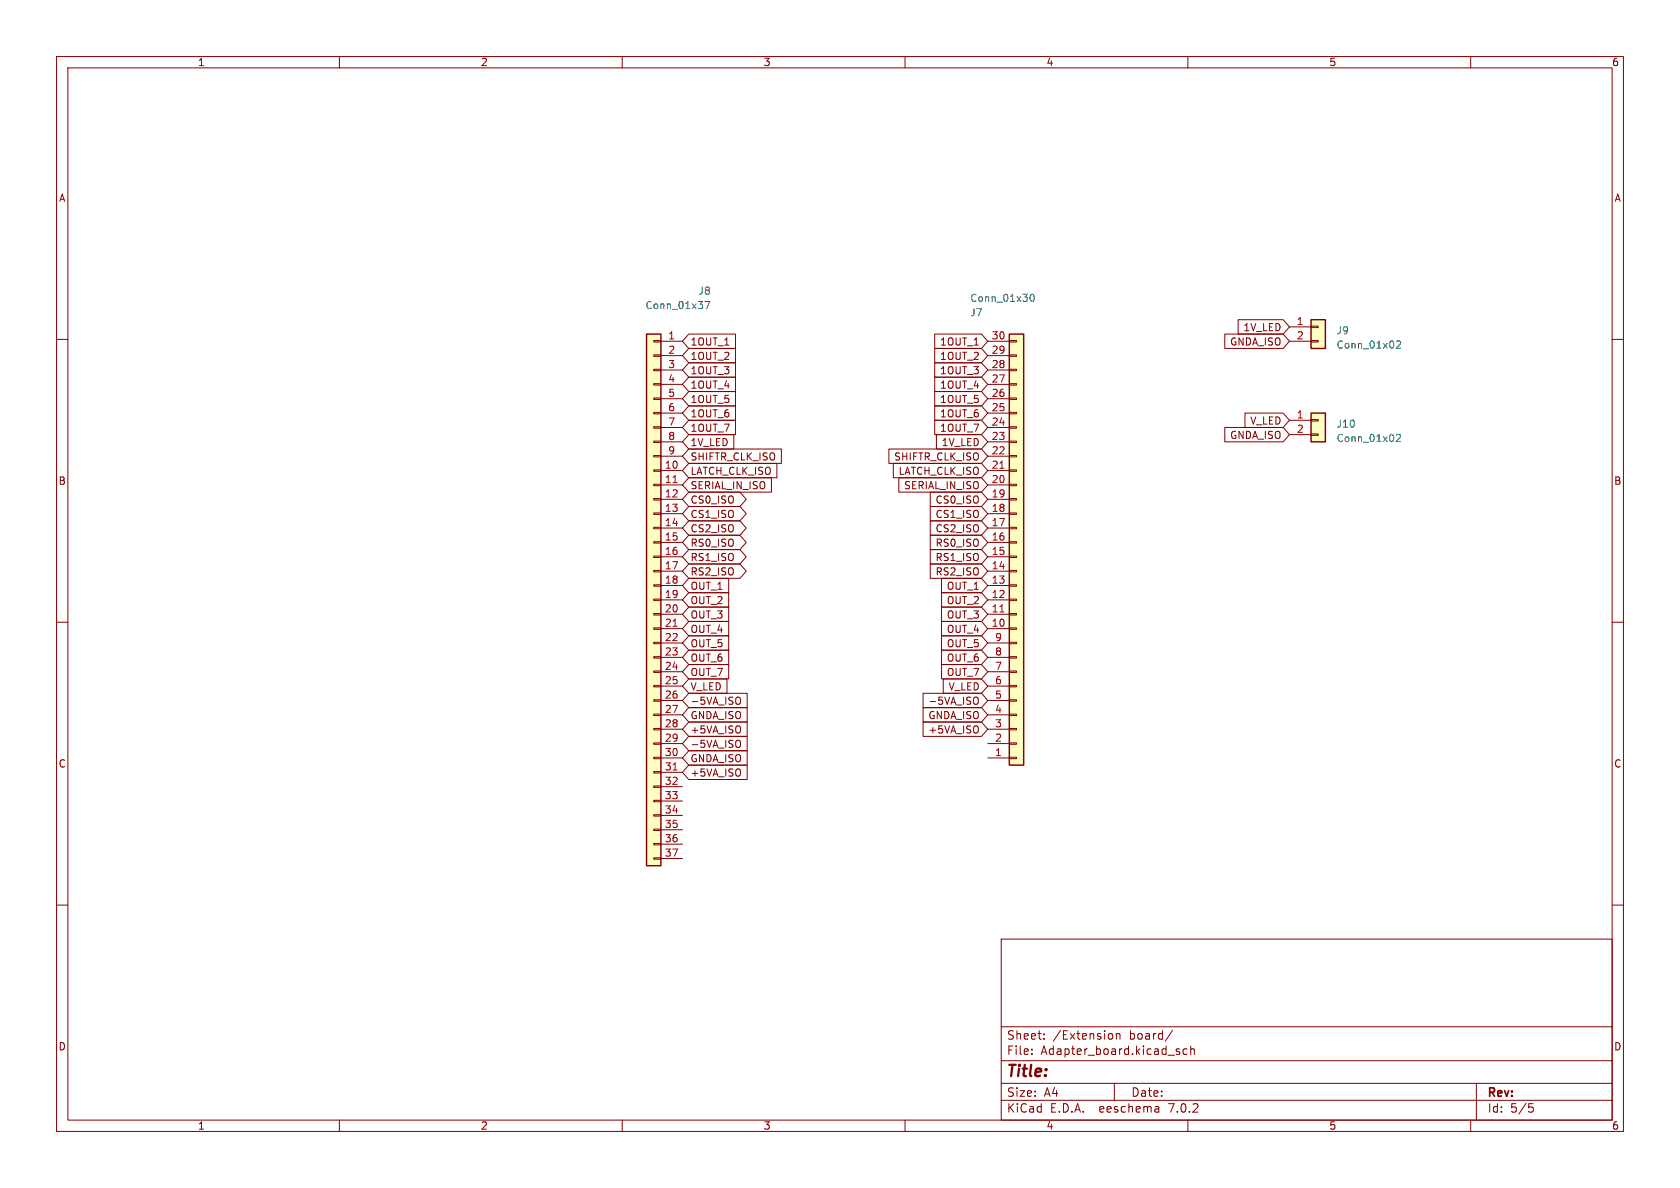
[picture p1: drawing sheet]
<svg xmlns="http://www.w3.org/2000/svg" width="297mm" height="210mm" viewBox="0 0 297 210" stroke-linecap="round" stroke-linejoin="round" font-family="sans-serif">
<g fill="none" stroke="#840000" stroke-width=".18">
<path d="M10 10h277v190h-277zM12 12h273v186h-273zM60 10v2M110 10v2M160 10v2M210 10v2M260 10v2M10 60h2M121.8 59.1h8.2v2.5h-8.2l-1.2-1.3zM165.2 59.1h8.3l1.1 1.2-1.1 1.3h-8.3zM216.5 59.1h10.4l1.1 1.2-1.1 1.3h-10.4zM218.9 56.5h8l1.1 1.3-1.1 1.3h-8z"/>
<path d="M228 57.8h3.8M231.8 57.7h1.2v.2h-1.2zM285 60h2M115.6 78h1.2v.2h-1.2zM115.6 75.4h1.2v.3h-1.2zM115.6 72.9h1.2v.3h-1.2zM115.6 70.4h1.2v.2h-1.2zM115.6 67.8h1.2v.3h-1.2zM115.6 65.3h1.2v.2h-1.2zM115.6 62.7h1.2v.3h-1.2zM115.6 60.2h1.2v.3h-1.2zM116.8 60.3h3.8"/>
<path d="M116.8 62.9h3.8M116.8 65.4h3.8M116.8 67.9h3.8M116.8 70.5h3.8M116.8 73h3.8M116.8 75.6h3.8M116.8 78.1h3.8M121.8 79.4h16.3v2.5h-16.3l-1.2-1.3zM121.8 74.3h8.2v2.5h-8.2l-1.2-1.2zM121.8 76.8h7.9v2.6h-7.9l-1.2-1.3zM121.8 61.6h8.2v2.5h-8.2l-1.2-1.2zM121.8 71.8h8.2v2.5h-8.2l-1.2-1.3z"/>
<path d="M121.8 64.1h8.2v2.6h-8.2l-1.2-1.3zM121.8 66.7h8.2v2.5h-8.2l-1.2-1.3zM121.8 69.2h8.2v2.6h-8.2l-1.2-1.3zM157.1 79.4h16.4l1.1 1.2-1.1 1.3h-16.4zM165.2 69.2h8.3l1.1 1.3-1.1 1.3h-8.3zM165.2 66.7h8.3l1.1 1.2-1.1 1.3h-8.3zM165.2 61.6h8.3l1.1 1.3-1.1 1.2h-8.3zM165.2 74.3h8.3l1.1 1.3-1.1 1.2h-8.3zM165.2 71.8h8.3l1.1 1.2-1.1 1.3h-8.3zM165.2 64.1h8.3l1.1 1.3-1.1 1.3h-8.3zM165.5 76.8h8l1.1 1.3-1.1 1.3h-8zM174.6 60.3h3.8"/>
<path d="M174.6 62.9h3.8M174.6 65.4h3.8M174.6 67.9h3.8M174.6 70.5h3.8M174.6 73h3.8M174.6 75.6h3.8M174.6 78.1h3.8M178.4 60.2h1.3v.3h-1.3zM178.4 62.7h1.3v.3h-1.3zM178.4 65.3h1.3v.2h-1.3zM178.4 67.8h1.3v.3h-1.3zM178.4 70.4h1.3v.2h-1.3z"/>
<path d="M178.4 72.9h1.3v.3h-1.3zM178.4 75.4h1.3v.3h-1.3zM178.4 78h1.3v.2h-1.3zM216.5 75.6h10.4l1.1 1.2-1.1 1.3h-10.4zM220.1 73h6.8l1.1 1.3-1.1 1.3h-6.8zM228 60.3h3.8M228 74.3h3.8M228 76.8h3.8M231.8 60.2h1.2v.3h-1.2zM231.8 76.7h1.2v.3h-1.2zM231.8 74.2h1.2v.2h-1.2zM115.6 98.3h1.2v.3h-1.2z"/>
<path d="M115.6 95.8h1.2v.2h-1.2zM115.6 93.2h1.2v.3h-1.2zM115.6 90.7h1.2v.2h-1.2zM115.6 88.1h1.2v.3h-1.2zM115.6 85.6h1.2v.3h-1.2zM115.6 83.1h1.2v.2h-1.2zM115.6 80.5h1.2v.3h-1.2zM116.8 83.2h3.8M116.8 85.7h3.8M116.8 88.3h3.8M116.8 90.8h3.8M116.8 93.3h3.8"/>
<path d="M116.8 95.9h3.8M116.8 98.4h3.8M116.8 80.6h3.8M121.8 99.7h9l1.1 1.3-1.1 1.2h-9l-1.2-1.2zM121.8 87h9l1.1 1.3-1.1 1.2h-9l-1.2-1.2zM121.8 92.1h9l1.1 1.2-1.1 1.3h-9l-1.2-1.3zM121.8 81.9h15.5v2.6h-15.5l-1.2-1.3zM121.8 84.5h14.6v2.5h-14.6l-1.2-1.3zM121.8 89.5h9l1.1 1.3-1.1 1.3h-9l-1.2-1.3zM121.8 97.2h9l1.1 1.2-1.1 1.3h-9l-1.2-1.3zM121.8 94.6h9l1.1 1.3-1.1 1.3h-9l-1.2-1.3zM157.9 81.9h15.6l1.1 1.3-1.1 1.3h-15.6z"/>
<path d="M158.9 84.5h14.6l1.1 1.2-1.1 1.3h-14.6zM164.5 92.1h9l1.1 1.2-1.1 1.3h-9zM164.5 99.7h9l1.1 1.3-1.1 1.2h-9zM164.5 89.5h9l1.1 1.3-1.1 1.3h-9zM164.5 97.2h9l1.1 1.2-1.1 1.3h-9zM164.5 87h9l1.1 1.3-1.1 1.2h-9zM164.5 94.6h9l1.1 1.3-1.1 1.3h-9zM174.6 83.2h3.8M174.6 85.7h3.8M174.6 88.3h3.8M174.6 90.8h3.8M174.6 93.3h3.8"/>
<path d="M174.6 95.9h3.8M174.6 98.4h3.8M174.6 80.6h3.8M178.4 80.5h1.3v.3h-1.3zM178.4 83.1h1.3v.2h-1.3zM178.4 85.6h1.3v.3h-1.3zM178.4 88.1h1.3v.3h-1.3zM178.4 90.7h1.3v.2h-1.3zM178.4 93.2h1.3v.3h-1.3zM178.4 95.8h1.3v.2h-1.3zM178.4 98.3h1.3v.3h-1.3zM10 110h2"/>
<path d="M115.6 118.6h1.2v.3h-1.2zM115.6 116.1h1.2v.2h-1.2zM115.6 113.5h1.2v.3h-1.2zM115.6 111h1.2v.3h-1.2zM115.6 108.5h1.2v.2h-1.2zM115.6 105.9h1.2v.3h-1.2zM115.6 103.4h1.2v.2h-1.2zM115.6 100.8h1.2v.3h-1.2zM116.8 101h3.8M116.8 103.5h3.8M116.8 106h3.8M116.8 108.6h3.8"/>
<path d="M116.8 111.1h3.8M116.8 113.7h3.8M116.8 116.2h3.8M116.8 118.7h3.8M121.8 102.2h7v2.6h-7l-1.2-1.3zM121.8 107.3h7v2.6h-7l-1.2-1.3zM121.8 112.4h7v2.5h-7l-1.2-1.2zM121.8 114.9h7v2.6h-7l-1.2-1.3zM121.8 117.5h7v2.5h-7l-1.2-1.3zM121.8 109.9h7v2.5h-7l-1.2-1.3zM121.8 104.8h7v2.5h-7l-1.2-1.3zM166.5 107.3h7l1.1 1.3-1.1 1.3h-7z"/>
<path d="M166.5 109.9h7l1.1 1.2-1.1 1.3h-7zM166.5 112.4h7l1.1 1.3-1.1 1.2h-7zM166.5 114.9h7l1.1 1.3-1.1 1.3h-7zM166.5 117.5h7l1.1 1.2-1.1 1.3h-7zM166.5 102.2h7l1.1 1.3-1.1 1.3h-7zM166.5 104.8h7l1.1 1.2-1.1 1.3h-7zM174.6 101h3.8M174.6 103.5h3.8M174.6 106h3.8M174.6 108.6h3.8M174.6 111.1h3.8M174.6 113.7h3.8"/>
<path d="M174.6 116.2h3.8M174.6 118.7h3.8M178.4 100.8h1.3v.3h-1.3zM178.4 103.4h1.3v.2h-1.3zM178.4 105.9h1.3v.3h-1.3zM178.4 108.5h1.3v.2h-1.3zM178.4 111h1.3v.3h-1.3zM178.4 113.5h1.3v.3h-1.3zM178.4 116.1h1.3v.2h-1.3zM178.4 118.6h1.3v.3h-1.3zM285 110h2M115.6 138.9h1.2v.3h-1.2z"/>
<path d="M115.6 136.4h1.2v.3h-1.2zM115.6 133.9h1.2v.2h-1.2zM115.6 131.3h1.2v.3h-1.2zM115.6 128.8h1.2v.2h-1.2zM115.6 126.2h1.2v.3h-1.2zM115.6 123.7h1.2v.3h-1.2zM115.6 121.2h1.2v.2h-1.2zM116.8 121.3h3.8M116.8 123.8h3.8M116.8 126.4h3.8M116.8 128.9h3.8M116.8 131.4h3.8"/>
<path d="M116.8 134h3.8M116.8 136.5h3.8M116.8 139.1h3.8M121.8 120h6.7v2.6h-6.7l-1.2-1.3zM121.8 135.3h10.3v2.5h-10.3l-1.2-1.3zM121.8 130.2h10.3v2.5h-10.3l-1.2-1.3zM121.8 125.1h10.3v2.5h-10.3l-1.2-1.2zM121.8 132.7h10.3v2.6h-10.3l-1.2-1.3zM121.8 122.6h10.3v2.5h-10.3l-1.2-1.3zM121.8 127.6h10.3v2.6h-10.3l-1.2-1.3zM130.4 130.9a.43 .43 0 0 1 .5 .4v.4a.43 .43 0 0 1-.5 .4M130.4 123.2a.43 .43 0 0 1 .5 .5v.4a.43 .43 0 0 1-.5 .4"/>
<path d="M163.2 127.6h10.3l1.1 1.3-1.1 1.3h-10.3zM163.2 125.1h10.3l1.1 1.3-1.1 1.2h-10.3zM163.2 122.6h10.3l1.1 1.2-1.1 1.3h-10.3zM166.8 120h6.7l1.1 1.3-1.1 1.3h-6.7zM172.4 123.2a.43 .43 0 0 1 .6 .5v.4a.43 .43 0 0 1-.6 .4M174.6 121.3h3.8M174.6 123.8h3.8M174.6 126.4h3.8M174.6 128.9h3.8M174.6 131.4h3.8M174.6 134h3.8M178.4 121.2h1.3v.2h-1.3z"/>
<path d="M178.4 123.7h1.3v.3h-1.3zM178.4 126.2h1.3v.3h-1.3zM178.4 128.8h1.3v.2h-1.3zM178.4 131.3h1.3v.3h-1.3zM178.4 133.9h1.3v.2h-1.3zM10 160h2M115.6 151.6h1.2v.3h-1.2zM115.6 149.1h1.2v.3h-1.2zM115.6 146.6h1.2v.2h-1.2zM115.6 144h1.2v.3h-1.2zM115.6 141.5h1.2v.2h-1.2zM116.8 141.6h3.8"/>
<path d="M116.8 144.1h3.8M116.8 146.7h3.8M116.8 149.2h3.8M116.8 151.8h3.8M285 160h2M177 166h108v32h-108zM60 198v2M110 198v2M160 198v2M177 194.5h108M177 191.5h108M177 187.5h108"/>
<path d="M177 181.5h108M182.4 186.3v.1M182.4 185.5v.1M184.6 183.6v.1M184.6 182.8v.1M196.4 182.7l.3 .3v.4l-.3 .3M197 191.5v3M197.4 182.8l.2-.1 .3 .1 .1 .9M197.4 182.7v1M204.6 195.6l.3 .2v.8M204.9 196.5l-.5 .1M204.9 196h-.5"/>
<path d="M207.3 182.1l-1.3 2M208.1 185.9l.4 .1 .1 .2-.2 .2h-.3M208.1 185.4l.4 .1M209.9 185.5l-.5-.1-.3 .3v.4l.2 .2h.6M210 198v2M210.5 185.5l.2-.1 .4 .1v.9M210.5 184.9v1.5M260 198v2M261 191.5v6.5M270.3 195.1h.7M270.4 195.7h.4l.3 .3-.2 .5-.5 .1"/>
</g>
<g fill="#ffffc2" stroke="#ffffc2" stroke-width=".18">
<path d="M114.3 59.1h2.5v93.9h-2.5z"/>
<path d="M178.4 59.1h2.6v76.2h-2.6z"/>
<path d="M231.8 56.5h2.5v5.1h-2.5z"/>
<path d="M231.8 73h2.5v5.1h-2.5z"/>
</g>
<path d="M114.3 59.1h2.5v93.9h-2.5zM178.4 59.1h2.6v76.2h-2.6zM231.8 56.5h2.5v5.1h-2.5zM231.8 73h2.5v5.1h-2.5z" fill="none" stroke="#840000" stroke-width=".25"/>
<path d="M119 85.3h.7M176.8 82.8h.7M119 110.7h.7M176.8 108.2h.7M119 136.1h.7" fill="none" stroke="#a90000" stroke-width=".18"/>
<path d="M124.6 53.3h.9l-.6 1.3M182.2 52.1l.2-.1a.68 .68 0 0 1 .4 .7 .68 .68 0 0 1-.4 .6l-.2-.1-.1-.4zM246.9 60.4l.5-.1 .2 .3-.8 .9h.8M246.9 76.9l.5-.1 .2 .4-.8 .9h.8" fill="none" stroke="#006464" stroke-width=".18"/>
<text font-size="2.8" fill="#840000" x="178" y="190.8">Title:</text>
<g font-size="2.1" fill="#840000">
<text x="178" y="183.9">Sheet:</text>
<text x="186.2" y="183.9">/Extension</text>
<text x="199.7" y="183.9">board/</text>
<text x="178" y="186.6">File:</text>
<text x="184" y="186.6">Adapter_board.kicad_sch</text>
<text x="178" y="196.8">KiCad</text>
<text x="178" y="194">Size:</text>
<text x="184.6" y="194">A4</text>
<text x="185.7" y="196.8">E.D.A.</text>
<text x="194.4" y="196.8">eeschema</text>
<text x="200" y="194">Date:</text>
<text x="206.7" y="196.8">7.0.2</text>
<text x="263" y="194.2">Rev:</text>
<text x="263" y="196.8">Id:</text>
<text x="267" y="196.8">5/5</text>
</g>
<g font-size="1.8" fill="#840000">
<text x="35" y="11.8">1</text>
<text x="85" y="11.8">2</text>
<text x="135" y="11.8">3</text>
<text x="185" y="11.8">4</text>
<text x="235" y="11.8">5</text>
<text x="285" y="11.8">6</text>
<text x="10.4" y="35.8">A</text>
<text x="285.4" y="35.8">A</text>
<text x="219.7" y="58.7">1V_LED</text>
<text x="122.1" y="63.8">1OUT_2</text>
<text x="122.1" y="61.2">1OUT_1</text>
<text x="166.1" y="61.2">1OUT_1</text>
<text x="166.1" y="63.8">1OUT_2</text>
<text x="217.3" y="61.2">GNDA_ISO</text>
<text x="122.1" y="66.3">1OUT_3</text>
<text x="122.1" y="68.9">1OUT_4</text>
<text x="122.1" y="71.4">1OUT_5</text>
<text x="166.1" y="71.4">1OUT_5</text>
<text x="166.1" y="68.9">1OUT_4</text>
<text x="166.1" y="66.3">1OUT_3</text>
<text x="122.1" y="76.5">1OUT_7</text>
<text x="122.1" y="73.9">1OUT_6</text>
<text x="166.1" y="76.5">1OUT_7</text>
<text x="166.1" y="73.9">1OUT_6</text>
<text x="217.3" y="77.8">GNDA_ISO</text>
<text x="220.9" y="75.2">V_LED</text>
<text x="122.1" y="81.6">SHIFTR_CLK_ISO</text>
<text x="122.1" y="79">1V_LED</text>
<text x="158" y="81.6">SHIFTR_CLK_ISO</text>
<text x="166.4" y="79">1V_LED</text>
<text x="10.3" y="85.8">B</text>
<text x="122.1" y="89.2">CS0_ISO</text>
<text x="122.1" y="84.1">LATCH_CLK_ISO</text>
<text x="122.1" y="86.6">SERIAL_IN_ISO</text>
<text x="158.7" y="84.1">LATCH_CLK_ISO</text>
<text x="159.7" y="86.6">SERIAL_IN_ISO</text>
<text x="165.3" y="89.2">CS0_ISO</text>
<text x="285.3" y="85.8">B</text>
<text x="122.1" y="94.3">CS2_ISO</text>
<text x="122.1" y="91.7">CS1_ISO</text>
<text x="165.3" y="94.3">CS2_ISO</text>
<text x="165.3" y="91.7">CS1_ISO</text>
<text x="122.1" y="101.9">RS2_ISO</text>
<text x="122.1" y="99.3">RS1_ISO</text>
<text x="122.1" y="96.8">RS0_ISO</text>
<text x="165.3" y="101.9">RS2_ISO</text>
<text x="165.3" y="99.3">RS1_ISO</text>
<text x="165.3" y="96.8">RS0_ISO</text>
<text x="122.1" y="104.4">OUT_1</text>
<text x="122.1" y="107">OUT_2</text>
<text x="167.3" y="104.4">OUT_1</text>
<text x="167.3" y="107">OUT_2</text>
<text x="122.1" y="109.5">OUT_3</text>
<text x="122.1" y="112">OUT_4</text>
<text x="167.3" y="109.5">OUT_3</text>
<text x="167.3" y="112">OUT_4</text>
<text x="122.1" y="114.6">OUT_5</text>
<text x="122.1" y="117.1">OUT_6</text>
<text x="122.1" y="119.7">OUT_7</text>
<text x="167.3" y="114.6">OUT_5</text>
<text x="167.3" y="117.1">OUT_6</text>
<text x="167.3" y="119.7">OUT_7</text>
<text x="122.1" y="122.2">V_LED</text>
<text x="122.1" y="124.7">-5VA_ISO</text>
<text x="164" y="124.7">-5VA_ISO</text>
<text x="167.6" y="122.2">V_LED</text>
<text x="122.1" y="127.3">GNDA_ISO</text>
<text x="122.1" y="129.8">+5VA_ISO</text>
<text x="164" y="129.8">+5VA_ISO</text>
<text x="164" y="127.3">GNDA_ISO</text>
<text x="10.3" y="135.8">C</text>
<text x="122.1" y="137.4">+5VA_ISO</text>
<text x="122.1" y="132.4">-5VA_ISO</text>
<text x="122.1" y="134.9">GNDA_ISO</text>
<text x="285.3" y="135.8">C</text>
<text x="10.3" y="185.8">D</text>
<text x="285.3" y="185.8">D</text>
<text x="35" y="199.8">1</text>
<text x="85" y="199.8">2</text>
<text x="135" y="199.8">3</text>
<text x="185" y="199.8">4</text>
<text x="235" y="199.8">5</text>
<text x="285" y="199.8">6</text>
</g>
<g font-size="1.8" fill="#006464">
<text x="123.4" y="52.3">J8</text>
<text x="171.5" y="53.5">Conn_01x30</text>
<text x="114" y="54.8">Conn_01x37</text>
<text x="171.5" y="56.1">J7</text>
<text x="236.2" y="59.2">J9</text>
<text x="236.2" y="61.8">Conn_01x02</text>
<text x="236.2" y="75.8">J10</text>
<text x="236.2" y="78.3">Conn_01x02</text>
</g>
<g font-size="1.8" fill="#a90000">
<text x="229.2" y="57.5">1</text>
<text x="118.1" y="60.1">1</text>
<text x="118.1" y="62.6">2</text>
<text x="118.1" y="65.2">3</text>
<text x="175.3" y="65.2">28</text>
<text x="175.3" y="62.6">29</text>
<text x="175.3" y="60.1">30</text>
<text x="229.2" y="60.1">2</text>
<text x="118.1" y="67.7">4</text>
<text x="118.1" y="70.2">5</text>
<text x="175.3" y="70.2">26</text>
<text x="175.3" y="67.7">27</text>
<text x="118.1" y="72.8">6</text>
<text x="118.1" y="75.3">7</text>
<text x="118.1" y="77.9">8</text>
<text x="175.3" y="77.9">23</text>
<text x="175.3" y="75.3">24</text>
<text x="175.3" y="72.8">25</text>
<text x="229.2" y="74">1</text>
<text x="229.2" y="76.6">2</text>
<text x="117.5" y="82.9">10</text>
<text x="118.1" y="80.4">9</text>
<text x="175.3" y="82.9">21</text>
<text x="175.3" y="80.4">22</text>
<text x="117.5" y="85.5">11</text>
<text x="117.5" y="88">12</text>
<text x="175.3" y="88">19</text>
<text x="175.3" y="85.5">20</text>
<text x="117.5" y="90.6">13</text>
<text x="117.5" y="93.1">14</text>
<text x="117.5" y="95.6">15</text>
<text x="175.3" y="95.6">16</text>
<text x="175.3" y="93.1">17</text>
<text x="175.3" y="90.6">18</text>
<text x="117.5" y="98.2">16</text>
<text x="117.5" y="100.7">17</text>
<text x="175.3" y="100.7">14</text>
<text x="175.3" y="98.2">15</text>
<text x="117.5" y="103.3">18</text>
<text x="117.5" y="105.8">19</text>
<text x="175.3" y="105.8">12</text>
<text x="175.3" y="103.3">13</text>
<text x="117.5" y="108.3">20</text>
<text x="117.5" y="110.9">21</text>
<text x="117.5" y="113.4">22</text>
<text x="175.3" y="110.9">10</text>
<text x="175.3" y="108.3">11</text>
<text x="175.9" y="113.4">9</text>
<text x="117.5" y="116">23</text>
<text x="117.5" y="118.5">24</text>
<text x="175.9" y="118.5">7</text>
<text x="175.9" y="116">8</text>
<text x="117.5" y="121">25</text>
<text x="117.5" y="123.6">26</text>
<text x="175.9" y="123.6">5</text>
<text x="175.9" y="121">6</text>
<text x="117.5" y="126.1">27</text>
<text x="117.5" y="128.7">28</text>
<text x="117.5" y="131.2">29</text>
<text x="175.9" y="131.2">2</text>
<text x="175.9" y="128.7">3</text>
<text x="175.9" y="126.1">4</text>
<text x="117.5" y="133.7">30</text>
<text x="117.5" y="136.3">31</text>
<text x="175.9" y="133.7">1</text>
<text x="117.5" y="138.8">32</text>
<text x="117.5" y="141.4">33</text>
<text x="117.5" y="143.9">34</text>
<text x="117.5" y="146.4">35</text>
<text x="117.5" y="149">36</text>
<text x="117.5" y="151.5">37</text>
</g>
</svg>
